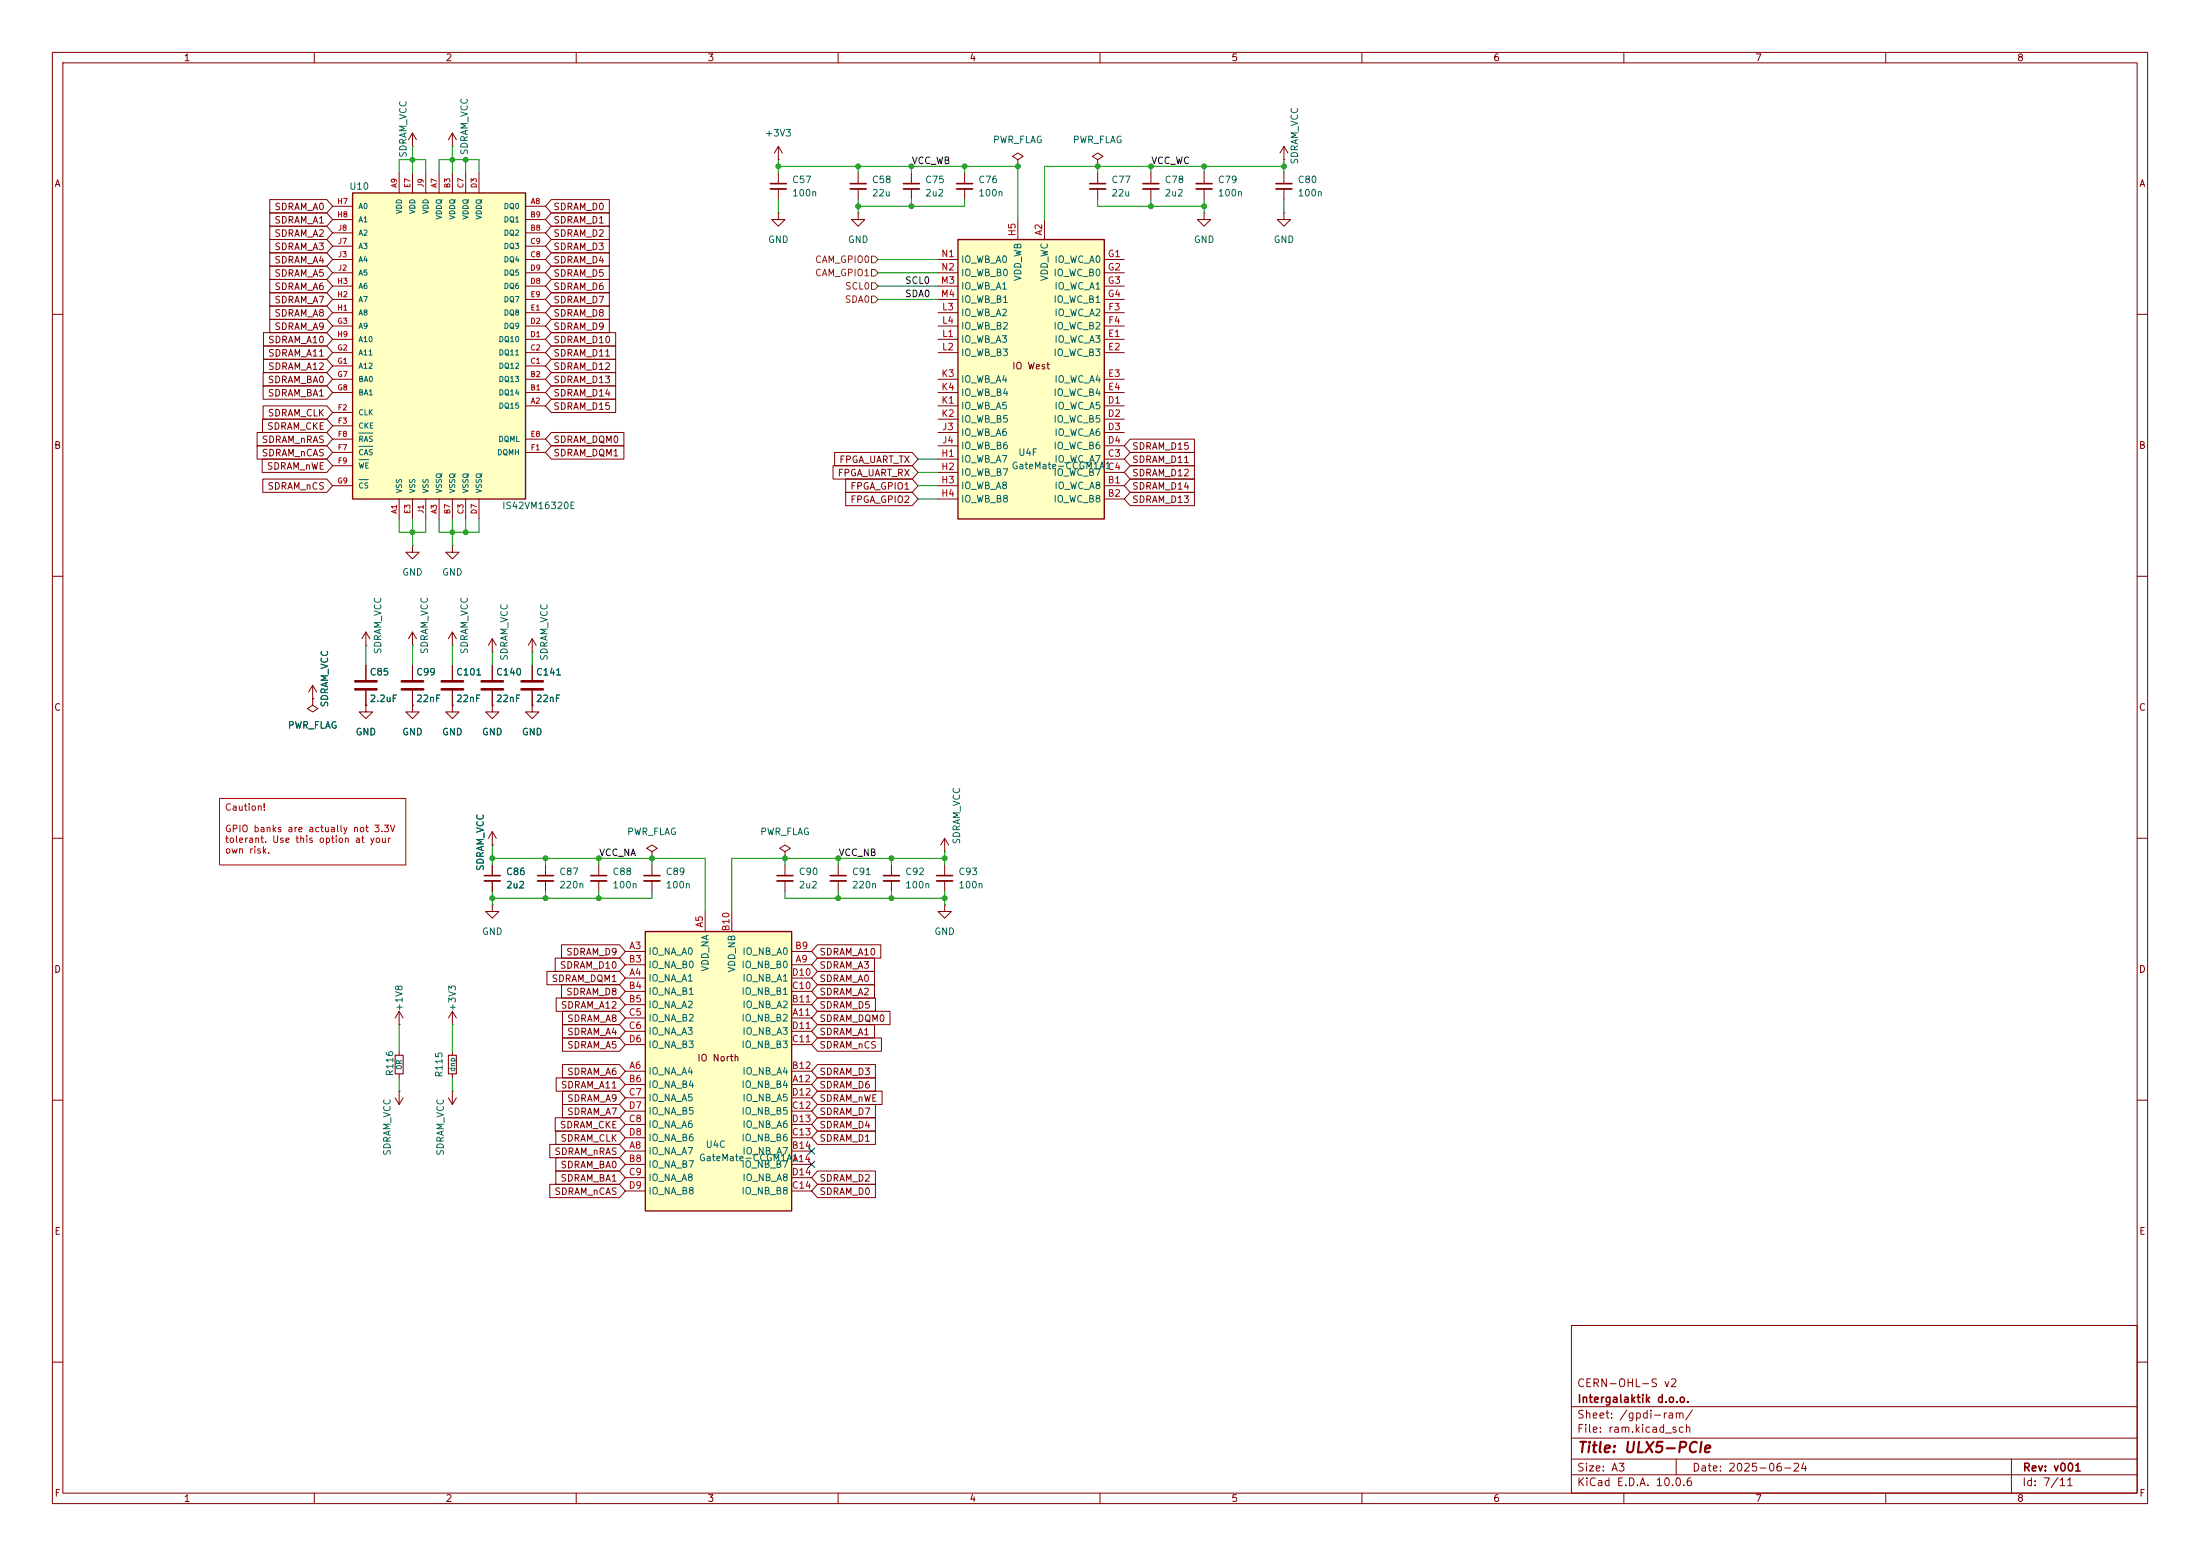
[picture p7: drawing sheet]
<svg xmlns="http://www.w3.org/2000/svg" width="420mm" height="297mm" viewBox="0 0 420 297" stroke-linecap="round" stroke-linejoin="round" font-family="sans-serif">
<g fill="none" stroke="#840000" stroke-width=".19">
<path d="M10 10h400v277h-400zM12 12h396v273h-396zM60 10v2M110 10v2M160 10v2M210 10v2M260 10v2M310 10v2M360 10v2M174 33v2.1M174 36.1v2M184.1 33v2.1"/>
<path d="M184.1 36.1v2M194.3 30.5l1-.7-1-.6-1 .6 1 .7v1.3M194.3 31.8h.1M10 60h2M408 60h2M10 110h2M408 110h2M59.7 133.4v1.2l1 .7-1 .6-1-.6 1-.7M59.7 133.4h.1M59.7 130.8l-.8 1.3M59.7 130.8l.8 1.3M59.7 130.8v2.6"/>
<path d="M69.8 134.6v1.3h1.3l-1.3 1.3-1.2-1.3h1.2M69.8 134.6h.1M69.8 127v2.8M69.8 131.8v2.8M78.7 134.6v1.3h1.3l-1.3 1.3-1.2-1.3h1.2M78.7 134.6h.1M78.7 123.2h.1M78.7 120.7v2.5M78.7 127v2.8M78.7 131.8v2.8M78.7 120.7l-.7 1.2M78.7 120.7l.8 1.2"/>
<path d="M86.4 123.2h.1M86.4 120.7l-.8 1.2M86.4 120.7l.7 1.2M86.4 120.7v2.5M94 124.5h.1M94 121.9l-.8 1.3M94 121.9l.7 1.3M94 121.9v2.6M101.6 124.5h.1M101.6 121.9l-.8 1.3M101.6 121.9l.8 1.3M101.6 121.9v2.6"/>
<path d="M10 160h2M408 160h2M10 210h2M408 210h2M300 253h108v32h-108zM10 260h2M300 278.5h108M300 274.5h108M300 268.5h108M320 278.5v3M384 278.5v6.5M408 260h2"/>
<path d="M60 285v2M110 285v2M160 285v2M210 285v2M260 285v2M300 281.5h108M310 285v2M360 285v2"/>
</g>
<path d="M172.5 35.1h3M182.6 35.1h3.1" fill="none" stroke="#840000" stroke-width=".3"/>
<path d="M172.5 36.1h3M182.6 36.1h3.1" fill="none" stroke="#840000" stroke-width=".33"/>
<path d="M67.8 130h4.1M67.8 131.6h4.1M76.7 130h4.1M76.7 131.6h4.1" fill="none" stroke="#840000" stroke-width=".51"/>
<path d="M182.9 45.7h27.9v53.4h-27.9z" fill="#ffffc2"/>
<path d="M182.9 45.7h27.9v53.4h-27.9z" fill="none" stroke="#840000" stroke-width=".25"/>
<g fill="none" stroke="#840000" stroke-width=".19">
<path d="M78.7 27.9h.1M78.7 25.4l-.7 1.3M78.7 25.4l.8 1.3M78.7 25.4v2.5M148.6 30.5h.1M148.6 27.9l-.8 1.3M148.6 27.9l.8 1.3M148.6 27.9v2.6M163.8 33v2.1M163.8 36.1v2M163.8 40.6v1.3h1.3l-1.3 1.3-1.2-1.3h1.2M163.8 40.6h.1"/>
<path d="M179.1 59.7h3.8M179.1 49.5h3.8M179.1 52.1h3.8M179.1 54.6h3.8M179.1 57.2h3.8M194.3 41.9v3.8M199.4 41.9v3.8M210.8 59.7h3.8M210.8 49.5h3.8M210.8 52.1h3.8M210.8 54.6h3.8M210.8 57.2h3.8"/>
<path d="M179.1 77.5h3.8M179.1 64.8h3.8M179.1 67.3h3.8M179.1 72.4h3.8M179.1 74.9h3.8M179.1 62.2h3.8M210.8 77.5h3.8M210.8 64.8h3.8M210.8 67.3h3.8M210.8 72.4h3.8M210.8 74.9h3.8M210.8 62.2h3.8"/>
<path d="M179.1 92.7h3.8M179.1 95.3h3.8M179.1 87.6h3.8M179.1 90.2h3.8M179.1 80h3.8M179.1 82.6h3.8M179.1 85.1h3.8M210.8 92.7h3.8M210.8 95.3h3.8M210.8 87.6h3.8M210.8 90.2h3.8M210.8 80h3.8"/>
<path d="M210.8 82.6h3.8M210.8 85.1h3.8M114.3 165.1v2M114.3 168.1v2.1M124.5 162.6l1-.7-1-.6-1.1 .6 1.1 .7v1.2M124.5 163.8h.1M124.5 165.1v2M124.5 168.1v2.1"/>
</g>
<path d="M162.3 35.1h3.1M112.8 167.1h3M122.9 167.1h3.1" fill="none" stroke="#840000" stroke-width=".3"/>
<path d="M162.3 36.1h3.1M112.8 168.1h3M122.9 168.1h3.1" fill="none" stroke="#840000" stroke-width=".33"/>
<path d="M123.2 177.8h27.9v53.3h-27.9z" fill="#ffffc2"/>
<path d="M123.2 177.8h27.9v53.3h-27.9z" fill="none" stroke="#840000" stroke-width=".25"/>
<g fill="none" stroke="#840000" stroke-width=".19">
<path d="M209.5 30.5l1.1-.7-1.1-.6-1 .6 1 .7v1.3M209.5 31.8h.1M209.5 33v2.1M209.5 36.1v2M219.7 33v2.1M219.7 36.1v2M229.9 33v2.1M229.9 36.1v2M245.1 30.5h.1M245.1 27.9v2.6M245.1 33v2.1M245.1 36.1v2"/>
<path d="M245.1 27.9l-.8 1.3M245.1 27.9l.8 1.3M229.9 40.6v1.3h1.2l-1.2 1.3-1.3-1.3h1.3M229.9 40.6h.1M245.1 40.6v1.3h1.3l-1.3 1.3-1.3-1.3h1.3M245.1 40.6h.1M78.7 104.1v1.3h1.3l-1.3 1.3-1.2-1.3h1.2M78.7 104.1h.1M86.4 104.1v1.3h1.2l-1.2 1.3-1.3-1.3h1.3M86.4 104.1h.1M69.8 123.2h.1M69.8 120.7l-.7 1.2"/>
<path d="M69.8 120.7l.8 1.2M69.8 120.7v2.5M86.4 134.6v1.3h1.2l-1.2 1.3-1.3-1.3h1.3M86.4 134.6h.1M86.4 127v2.8M86.4 131.8v2.8M94 134.6v1.3h1.2l-1.2 1.3-1.3-1.3h1.3M94 134.6h.1M94 127v2.8M94 131.8v2.8M101.6 134.6v1.3h1.3l-1.3 1.3-1.3-1.3h1.3M101.6 134.6h.1"/>
<path d="M101.6 127v2.8M101.6 131.8v2.8M104.1 165.1v2M104.1 168.1v2.1M134.6 174v3.8M139.7 174v3.8M160 165.1v2M160 168.1v2.1M170.2 165.1v2M170.2 168.1v2.1M180.3 162.6h.1M180.3 172.7v1.3h1.3l-1.3 1.3-1.2-1.3h1.2"/>
<path d="M180.3 172.7h.1M180.3 160l-.7 1.3M180.3 160l.8 1.3M180.3 160v2.6M180.3 165.1v2M180.3 168.1v2.1M119.4 181.6h3.8M119.4 186.7h3.8M119.4 184.2h3.8M119.4 194.3h3.8M119.4 189.2h3.8M119.4 191.8h3.8"/>
<path d="M119.4 196.9h3.8M119.4 199.4h3.8M151.1 181.6h3.8M151.1 186.7h3.8M151.1 184.2h3.8M151.1 194.3h3.8M151.1 189.2h3.8M151.1 191.8h3.8M151.1 196.9h3.8M151.1 199.4h3.8M119.4 204.5h3.8M119.4 219.7h3.8"/>
<path d="M119.4 207h3.8M119.4 209.6h3.8M119.4 214.6h3.8M119.4 212.1h3.8M119.4 217.2h3.8M151.1 204.5h3.8M151.1 219.7h3.8M151.1 207h3.8M151.1 209.6h3.8M151.1 214.6h3.8M151.1 212.1h3.8M151.1 217.2h3.8"/>
<path d="M119.4 222.2h3.8M119.4 224.8h3.8M119.4 227.3h3.8M151.1 222.2h3.8M151.1 224.8h3.8M151.1 227.3h3.8"/>
</g>
<path d="M84.3 130h4.1M84.3 131.6h4.1M91.9 130h4.1M91.9 131.6h4.1M99.6 130h4M99.6 131.6h4" fill="none" stroke="#840000" stroke-width=".51"/>
<path d="M208 35.1h3.1M218.2 35.1h3M228.3 35.1h3.1M243.6 35.1h3M102.6 167.1h3.1M158.5 167.1h3M168.7 167.1h3M178.8 167.1h3.1" fill="none" stroke="#840000" stroke-width=".3"/>
<path d="M208 36.1h3.1M218.2 36.1h3M228.3 36.1h3.1M243.6 36.1h3M102.6 168.1h3.1M158.5 168.1h3M168.7 168.1h3M178.8 168.1h3.1" fill="none" stroke="#840000" stroke-width=".33"/>
<path d="M67.3 36.8h33v58.5h-33z" fill="#ffffc2"/>
<path d="M67.3 36.8h33v58.5h-33z" fill="none" stroke="#840000" stroke-width=".25"/>
<g fill="none" stroke="#840000" stroke-width=".19">
<path d="M51.5 38.1h10.9l1.1 1.3-1.1 1.2h-10.9zM63.5 39.4h3.8M76.2 33v3.8M78.7 33v3.8M81.3 33v3.8M83.8 33v3.8M86.4 27.9h.1M86.4 25.4v2.5M86.4 33v3.8M86.4 25.4l-.8 1.3M86.4 25.4l.7 1.3M88.9 33v3.8"/>
<path d="M91.4 33v3.8M100.3 39.4h3.8M105.3 38.1h11v2.5h-11l-1.2-1.2zM148.6 33v2.1M148.6 36.1v2M51.5 48.3h10.9l1.1 1.2-1.1 1.3h-10.9zM51.5 43.2h10.9l1.1 1.3-1.1 1.2h-10.9zM51.5 45.7h10.9l1.1 1.3-1.1 1.3h-10.9zM51.5 40.6h10.9l1.1 1.3-1.1 1.3h-10.9zM51.5 55.9h10.9l1.1 1.3-1.1 1.2h-10.9zM51.5 50.8h10.9l1.1 1.3-1.1 1.2h-10.9zM51.5 53.3h10.9l1.1 1.3-1.1 1.3h-10.9z"/>
<path d="M51.5 58.4h10.9l1.1 1.3-1.1 1.3h-10.9zM63.5 44.5h3.8M63.5 41.9h3.8M63.5 49.5h3.8M63.5 47h3.8M63.5 54.6h3.8M63.5 52.1h3.8M63.5 59.7h3.8M63.5 57.2h3.8M100.3 44.5h3.8M100.3 41.9h3.8M100.3 49.5h3.8"/>
<path d="M100.3 47h3.8M100.3 54.6h3.8M100.3 52.1h3.8M100.3 59.7h3.8M100.3 57.2h3.8M105.3 48.3h11v2.5h-11l-1.2-1.3zM105.3 58.4h11v2.6h-11l-1.2-1.3zM105.3 40.6h11v2.6h-11l-1.2-1.3zM105.3 55.9h11v2.5h-11l-1.2-1.2zM105.3 45.7h11v2.6h-11l-1.2-1.3zM105.3 43.2h11v2.5h-11l-1.2-1.2zM105.3 50.8h11v2.5h-11l-1.2-1.2z"/>
<path d="M105.3 53.3h11v2.6h-11l-1.2-1.3zM148.6 40.6v1.3h1.3l-1.3 1.3-1.3-1.3h1.3M148.6 40.6h.1M50.2 73.7h12.2l1.1 1.2-1.1 1.3h-12.2zM50.2 77.5h12.2l1.1 1.2-1.1 1.3h-12.2zM50.2 71.1h12.2l1.1 1.3-1.1 1.3h-12.2zM50.3 66h12.1l1.1 1.3-1.1 1.3h-12.1zM50.3 63.5h12.1l1.1 1.3-1.1 1.2h-12.1zM50.3 68.6h12.1l1.1 1.3-1.1 1.2h-12.1zM51.5 61h10.9l1.1 1.2-1.1 1.3h-10.9zM63.5 74.9h3.8M63.5 72.4h3.8"/>
<path d="M63.5 69.9h3.8M63.5 67.3h3.8M63.5 64.8h3.8M63.5 62.2h3.8M63.5 78.7h3.8M100.3 77.5h3.8M100.3 74.9h3.8M100.3 72.4h3.8M100.3 69.9h3.8M100.3 67.3h3.8M100.3 64.8h3.8M100.3 62.2h3.8"/>
<path d="M105.3 73.7h12.2v2.5h-12.2l-1.2-1.3zM105.3 68.6h12.2v2.5h-12.2l-1.2-1.2zM105.3 66h12.2v2.6h-12.2l-1.2-1.3zM105.3 61h11v2.5h-11l-1.2-1.3zM105.3 63.5h12.2v2.5h-12.2l-1.2-1.2zM105.3 71.1h12.2v2.6h-12.2l-1.2-1.3zM105.3 76.2h12.2v2.5h-12.2l-1.2-1.2zM49.1 85.1h13.3l1.1 1.3-1.1 1.2h-13.3zM49.1 82.5h13.3l1.1 1.3-1.1 1.3h-13.3zM50 87.6h12.4l1.1 1.3-1.1 1.3h-12.4zM50.1 80h12.3l1.1 1.3-1.1 1.3h-12.3zM50.2 91.4h12.2l1.1 1.3-1.1 1.3h-12.2z"/>
<path d="M63.5 83.8h3.8M63.5 86.4h3.8M63.5 81.3h3.8M63.5 88.9h3.8M63.5 92.7h3.8M76.2 95.3v3.8M78.7 95.3v3.8M81.3 95.3v3.8M83.8 95.3v3.8M86.4 95.3v3.8M88.9 95.3v3.8M91.4 95.3v3.8"/>
<path d="M100.3 83.8h3.8M100.3 86.4h3.8M105.3 82.5h13.8v2.6h-13.8l-1.2-1.3zM105.3 85.1h13.8v2.5h-13.8l-1.2-1.2zM159 88.9h15.1l1.2 1.3-1.2 1.2h-15.1zM159.3 86.4h14.8l1.2 1.2-1.2 1.3h-14.8zM161.4 91.4h12.7l1.2 1.3-1.2 1.3h-12.7zM161.4 94h12.7l1.2 1.3-1.2 1.2h-12.7zM215.7 83.8h12.3v2.6h-12.3l-1.1-1.3zM215.7 91.4h12.3v2.6h-12.3l-1.1-1.3zM215.7 88.9h12.3v2.5h-12.3l-1.1-1.2zM215.7 86.4h12.3v2.5h-12.3l-1.1-1.3z"/>
<path d="M215.7 94h12.3v2.5h-12.3l-1.1-1.2zM59.7 133.4h.1M69.8 134.6h.1M69.8 127v2.8M69.8 131.8v2.8M78.7 134.6h.1M78.7 127v2.8M78.7 131.8v2.8M86.4 134.6h.1M86.4 127v2.8M86.4 131.8v2.8M94 134.6h.1"/>
<path d="M94 127v2.8M94 131.8v2.8M101.6 134.6h.1M101.6 127v2.8M101.6 131.8v2.8M94 158.8v2.5M94 158.8l-.8 1.2M94 158.8l.7 1.2M94 172.7v1.3h1.2l-1.2 1.3-1.3-1.3h1.3M94 172.7h.1M94 161.3h.1M94 165.1v2"/>
<path d="M94 168.1v2.1M149.9 162.6l1-.7-1-.6-1.1 .6 1.1 .7v1.2M149.9 163.8h.1M149.9 165.1v2M149.9 168.1v2.1M76.2 195.6h.1M76.2 193v2.6M76.2 193l-.8 1.3M76.2 193l.8 1.3M86.4 195.6h.1M86.4 193v2.6M86.4 193l-.8 1.3"/>
<path d="M86.4 193l.7 1.3M104.4 185.4h13.9l1.1 1.3-1.1 1.3h-13.9zM106 182.9h12.3l1.1 1.3-1.1 1.2h-12.3zM106.2 190.5h12.1l1.1 1.3-1.1 1.2h-12.1zM107.2 180.3h11.1l1.1 1.3-1.1 1.3h-11.1zM107.2 188h11.1l1.1 1.2-1.1 1.3h-11.1zM107.4 193h10.9l1.1 1.3-1.1 1.3h-10.9zM107.4 198.1h10.9l1.1 1.3-1.1 1.3h-10.9zM107.4 195.6h10.9l1.1 1.3-1.1 1.2h-10.9zM156.1 188h10.8v2.5h-10.8l-1.2-1.3zM156.1 193h13.8v2.6h-13.8l-1.2-1.3zM156.1 198.1h12.2v2.6h-12.2l-1.2-1.3z"/>
<path d="M156.1 195.6h10.8v2.5h-10.8l-1.2-1.2zM156.1 185.4h10.8v2.6h-10.8l-1.2-1.3zM156.1 190.5h11v2.5h-11l-1.2-1.2zM156.1 180.3h12.1v2.6h-12.1l-1.2-1.3zM156.1 182.9h10.8v2.5h-10.8l-1.2-1.2zM75.4 209.6l.8 1.2M76.2 208.3h.1M76.2 200.7v.7M76.2 205v.7M76.2 208.3v2.5M77 209.6l-.8 1.2M85.6 209.6l.8 1.2"/>
<path d="M86.4 208.3h.1M86.4 200.7v.7M86.4 205v.7M86.4 208.3v2.5M87.1 209.6l-.7 1.2M105 218.4h13.3l1.1 1.3-1.1 1.3h-13.3zM106 213.4h12.3l1.1 1.2-1.1 1.3h-12.3zM106.1 215.9h12.2l1.1 1.3-1.1 1.2h-12.2zM106.2 205.7h12.1l1.1 1.3-1.1 1.3h-12.1zM107.4 210.8h10.9l1.1 1.3-1.1 1.3h-10.9zM107.4 208.3h10.9l1.1 1.3-1.1 1.2h-10.9zM107.4 203.2h10.9l1.1 1.3-1.1 1.2h-10.9z"/>
<path d="M156.1 203.2h11v2.5h-11l-1.2-1.2zM156.1 208.3h12.3v2.5h-12.3l-1.2-1.2zM156.1 213.4h11v2.5h-11l-1.2-1.3zM156.1 210.8h11v2.6h-11l-1.2-1.3zM156.1 215.9h11v2.5h-11l-1.2-1.2zM156.1 205.7h11v2.6h-11l-1.2-1.3zM105 226.1h13.3l1.1 1.2-1.1 1.3h-13.3zM106.1 223.5h12.2l1.1 1.3-1.1 1.3h-12.2zM106.1 221h12.2l1.1 1.2-1.1 1.3h-12.2zM156.1 226.1h11v2.5h-11l-1.2-1.3zM156.1 223.5h11v2.6h-11l-1.2-1.3z"/>
</g>
<path d="M68.5 85.2h2.7M68.5 82.7h2.7M68.5 87.7h1.9M68.5 91.5h1.8" fill="none" stroke="#006464" stroke-width=".19"/>
<path d="M75.4 201.4h1.6v3.6h-1.6zM85.6 201.4h1.5v3.6h-1.5z" fill="none" stroke="#840000" stroke-width=".2"/>
<path d="M147.1 35.1h3M92.5 167.1h3M148.3 167.1h3.1" fill="none" stroke="#840000" stroke-width=".3"/>
<path d="M147.1 36.1h3M92.5 168.1h3M148.3 168.1h3.1" fill="none" stroke="#840000" stroke-width=".33"/>
<path d="M166.4 56.5h.6l.6 .7-.6 .6h-.6zM166.4 54h.6l.6 .6-.6 .6h-.6zM166.4 51.4h.6l.6 .7-.6 .6h-.6zM166.4 48.9h.6l.6 .6-.6 .7h-.6z" fill="none" stroke="#725600" stroke-width=".19"/>
<g fill="none" stroke="#009600" stroke-width=".19">
<path d="M76.2 33v-2.5h5.1v2.5M78.7 27.9v5.1M83.8 33v-2.5h7.6v2.5M86.4 27.9v5.1M88.9 30.5v2.5M148.6 31.8h45.7v10.1M148.6 30.5v2.5M148.6 38.1v2.5M163.8 31.8v1.2M163.8 38.1v2.5M174 31.8v1.2M174 38.1v1.3"/>
<path d="M184.1 38.1v1.3h-20.3M184.1 31.8v1.2M209.5 38.1v1.3h20.4M209.5 31.8v1.2M219.7 31.8v1.2M219.7 38.1v1.3M229.9 31.8v1.2M229.9 38.1v2.5M245.1 31.8h-45.7v10.1M245.1 30.5v2.5M245.1 38.1v2.5M167.6 49.5h11.5"/>
<path d="M167.6 52.1h11.5M167.6 54.6h11.5M167.6 57.2h11.5M76.2 99.1v2.5h5.1v-2.5M78.7 99.1v5M83.8 99.1v2.5h7.6v-2.5M86.4 99.1v5M88.9 99.1v2.5M175.3 95.3h3.8M175.3 92.7h3.8M175.3 90.2h3.8M175.3 87.6h3.8"/>
<path d="M69.8 123.2v3.8M78.7 123.2v3.8M86.4 123.2v3.8M94 124.5v2.5M101.6 124.5v2.5M94 163.8h40.6v10.2M94 161.3v3.8M94 170.2v2.5M104.1 163.8v1.3M104.1 170.2v1.3M114.3 163.8v1.3M114.3 170.2v1.3"/>
<path d="M124.5 163.8v1.3M124.5 170.2v1.3h-30.5M149.9 170.2v1.3h30.4M149.9 163.8v1.3M160 163.8v1.3M160 170.2v1.3M170.2 163.8v1.3M170.2 170.2v1.3M180.3 163.8h-40.6v10.2M180.3 162.6v2.5M180.3 170.2v2.5M76.2 195.6v5.1"/>
<path d="M86.4 195.6v5.1M76.2 205.7v2.6M86.4 205.7v2.6"/>
</g>
<path d="M154.3 219.1l1.2 1.2M155.5 219.1l-1.2 1.2M154.3 221.6l1.2 1.3M155.5 221.6l-1.2 1.3" fill="none" stroke="#000084" stroke-width=".19"/>
<path d="M41.9 152.4h35.6v12.7h-35.6z" fill="none" stroke="#c20000" stroke-width=".19"/>
<g fill="#009600" stroke="#009600" stroke-width=".19">
<circle cx="94" cy="163.8" r=".46"/>
<circle cx="94" cy="171.5" r=".46"/>
<circle cx="104.1" cy="163.8" r=".46"/>
<circle cx="104.1" cy="171.5" r=".46"/>
<circle cx="114.3" cy="171.5" r=".46"/>
<circle cx="88.9" cy="30.5" r=".46"/>
<circle cx="163.8" cy="31.8" r=".46"/>
<circle cx="163.8" cy="39.4" r=".46"/>
<circle cx="148.6" cy="31.8" r=".46"/>
<circle cx="78.7" cy="30.5" r=".46"/>
<circle cx="86.4" cy="30.5" r=".46"/>
<circle cx="209.5" cy="31.8" r=".46"/>
<circle cx="245.1" cy="31.8" r=".46"/>
<circle cx="219.7" cy="31.8" r=".46"/>
<circle cx="219.7" cy="39.4" r=".46"/>
<circle cx="229.9" cy="31.8" r=".46"/>
<circle cx="229.9" cy="39.4" r=".46"/>
<circle cx="180.3" cy="171.5" r=".46"/>
<circle cx="170.2" cy="171.5" r=".46"/>
<circle cx="160" cy="171.5" r=".46"/>
<circle cx="170.2" cy="163.8" r=".46"/>
<circle cx="180.3" cy="163.8" r=".46"/>
<circle cx="160" cy="163.8" r=".46"/>
<circle cx="78.7" cy="101.6" r=".46"/>
<circle cx="86.4" cy="101.6" r=".46"/>
<circle cx="88.9" cy="101.6" r=".46"/>
<circle cx="184.1" cy="31.8" r=".46"/>
<circle cx="174" cy="31.8" r=".46"/>
<circle cx="174" cy="39.4" r=".46"/>
<circle cx="194.3" cy="31.8" r=".46"/>
<circle cx="114.3" cy="163.8" r=".46"/>
<circle cx="124.5" cy="163.8" r=".46"/>
<circle cx="149.9" cy="163.8" r=".46"/>
</g>
<text font-size="2" fill="#840000" x="301" y="277.8">Title: ULX5-PCIe</text>
<g font-size="1.5" fill="#840000">
<text x="300.9" y="265.1">CERN-OHL-S v2</text>
<text x="301" y="268.1">Intergalaktik d.o.o.</text>
<text x="300.9" y="273.8">File: ram.kicad_sch</text>
<text x="300.9" y="271.1">Sheet: /gpdi-ram/</text>
<text x="300.9" y="281.2">Size: A3</text>
<text x="322.9" y="281.2">Date: 2025-06-24</text>
<text x="386" y="281.2">Rev: v001</text>
<text x="300.9" y="284">KiCad E.D.A. 10.0.6</text>
<text x="385.9" y="284">Id: 7/11</text>
</g>
<g font-size="1.3" fill="#840000">
<text x="35" y="12">1</text>
<text x="85" y="12">2</text>
<text x="135" y="12">3</text>
<text x="185" y="12">4</text>
<text x="235" y="12">5</text>
<text x="285" y="12">6</text>
<text x="335" y="12">7</text>
<text x="385" y="12">8</text>
<text x="10.3" y="36">A</text>
<text x="408.3" y="36">A</text>
<text x="52.3" y="40.4">SDRAM_A0</text>
<text x="105.5" y="40.4">SDRAM_D0</text>
<text x="52.3" y="45.5">SDRAM_A2</text>
<text x="52.3" y="43">SDRAM_A1</text>
<text x="105.5" y="43">SDRAM_D1</text>
<text x="105.5" y="45.5">SDRAM_D2</text>
<text x="52.3" y="50.6">SDRAM_A4</text>
<text x="52.3" y="48">SDRAM_A3</text>
<text x="52.3" y="53.1">SDRAM_A5</text>
<text x="105.5" y="50.6">SDRAM_D4</text>
<text x="105.5" y="48">SDRAM_D3</text>
<text x="105.5" y="53.1">SDRAM_D5</text>
<text x="52.3" y="58.2">SDRAM_A7</text>
<text x="52.3" y="55.7">SDRAM_A6</text>
<text x="105.5" y="58.2">SDRAM_D7</text>
<text x="105.5" y="55.7">SDRAM_D6</text>
<text x="51.1" y="65.8">SDRAM_A10</text>
<text x="52.3" y="63.3">SDRAM_A9</text>
<text x="52.3" y="60.7">SDRAM_A8</text>
<text x="105.5" y="63.3">SDRAM_D9</text>
<text x="105.5" y="60.7">SDRAM_D8</text>
<text x="105.5" y="65.8">SDRAM_D10</text>
<text x="51.1" y="68.4">SDRAM_A11</text>
<text x="51.1" y="70.9">SDRAM_A12</text>
<text x="105.5" y="70.9">SDRAM_D12</text>
<text x="105.5" y="68.4">SDRAM_D11</text>
<text x="193.1" y="70.8">IO West</text>
<text x="51" y="76">SDRAM_BA1</text>
<text x="51" y="73.4">SDRAM_BA0</text>
<text x="105.5" y="76">SDRAM_D14</text>
<text x="105.5" y="73.4">SDRAM_D13</text>
<text x="50.9" y="82.3">SDRAM_CKE</text>
<text x="51" y="79.8">SDRAM_CLK</text>
<text x="105.5" y="78.5">SDRAM_D15</text>
<text x="10.2" y="86">B</text>
<text x="49.9" y="87.4">SDRAM_nCAS</text>
<text x="49.9" y="84.9">SDRAM_nRAS</text>
<text x="50.8" y="90">SDRAM_nWE</text>
<text x="105.5" y="84.9">SDRAM_DQM0</text>
<text x="105.5" y="87.4">SDRAM_DQM1</text>
<text x="160.1" y="88.7">FPGA_UART_TX</text>
<text x="216" y="86.1">SDRAM_D15</text>
<text x="216" y="88.7">SDRAM_D11</text>
<text x="408.2" y="86">B</text>
<text x="51" y="93.8">SDRAM_nCS</text>
<text x="159.8" y="91.2">FPGA_UART_RX</text>
<text x="162.2" y="93.8">FPGA_GPIO1</text>
<text x="216" y="93.8">SDRAM_D14</text>
<text x="216" y="91.2">SDRAM_D12</text>
<text x="162.2" y="96.3">FPGA_GPIO2</text>
<text x="216" y="96.3">SDRAM_D13</text>
<text x="10.2" y="136">C</text>
<text x="408.2" y="136">C</text>
<text x="10.2" y="186">D</text>
<text x="106.8" y="185.2">SDRAM_D10</text>
<text x="108" y="182.7">SDRAM_D9</text>
<text x="156.3" y="182.7">SDRAM_A10</text>
<text x="156.3" y="185.2">SDRAM_A3</text>
<text x="408.2" y="186">D</text>
<text x="105.2" y="187.7">SDRAM_DQM1</text>
<text x="108" y="190.3">SDRAM_D8</text>
<text x="156.3" y="190.3">SDRAM_A2</text>
<text x="156.3" y="187.7">SDRAM_A0</text>
<text x="107" y="192.8">SDRAM_A12</text>
<text x="108.2" y="195.4">SDRAM_A8</text>
<text x="108.2" y="197.9">SDRAM_A4</text>
<text x="156.3" y="195.4">SDRAM_DQM0</text>
<text x="156.3" y="197.9">SDRAM_A1</text>
<text x="156.3" y="192.8">SDRAM_D5</text>
<text x="108.2" y="200.4">SDRAM_A5</text>
<text x="133" y="202.9">IO North</text>
<text x="156.3" y="200.4">SDRAM_nCS</text>
<text x="107" y="208.1">SDRAM_A11</text>
<text x="108.2" y="205.5">SDRAM_A6</text>
<text x="156.3" y="205.5">SDRAM_D3</text>
<text x="156.3" y="208.1">SDRAM_D6</text>
<text x="106.8" y="215.7">SDRAM_CKE</text>
<text x="108.2" y="213.1">SDRAM_A7</text>
<text x="108.2" y="210.6">SDRAM_A9</text>
<text x="156.3" y="210.6">SDRAM_nWE</text>
<text x="156.3" y="215.7">SDRAM_D4</text>
<text x="156.3" y="213.1">SDRAM_D7</text>
<text x="105.7" y="220.8">SDRAM_nRAS</text>
<text x="106.9" y="218.2">SDRAM_CLK</text>
<text x="156.3" y="218.2">SDRAM_D1</text>
<text x="106.9" y="225.8">SDRAM_BA1</text>
<text x="106.9" y="223.3">SDRAM_BA0</text>
<text x="156.3" y="225.8">SDRAM_D2</text>
<text x="105.7" y="228.4">SDRAM_nCAS</text>
<text x="156.3" y="228.4">SDRAM_D0</text>
<text x="10.3" y="236">E</text>
<text x="408.3" y="236">E</text>
<text x="10.3" y="286">F</text>
<text x="35" y="287">1</text>
<text x="85" y="287">2</text>
<text x="135" y="287">3</text>
<text x="185" y="287">4</text>
<text x="235" y="287">5</text>
<text x="285" y="287">6</text>
<text x="335" y="287">7</text>
<text x="385" y="287">8</text>
<text x="408.3" y="286">F</text>
</g>
<g font-size="1.3" fill="#006464">
<text x="89.6" y="29.7" transform="rotate(-90 89.6 29.7)">SDRAM_VCC</text>
<text x="145.9" y="26.4">+3V3</text>
<text x="189.5" y="27.6">PWR_FLAG</text>
<text x="204.7" y="27.6">PWR_FLAG</text>
<text x="77.9" y="30.2" transform="rotate(-90 77.9 30.2)">SDRAM_VCC</text>
<text x="151.1" y="35.3">C57</text>
<text x="166.4" y="35.3">C58</text>
<text x="176.5" y="35.3">C75</text>
<text x="186.7" y="35.3">C76</text>
<text x="212.1" y="35.3">C77</text>
<text x="222.2" y="35.3">C78</text>
<text x="232.4" y="35.3">C79</text>
<text x="247.6" y="35.3">C80</text>
<text x="248.1" y="31.5" transform="rotate(-90 248.1 31.5)">SDRAM_VCC</text>
<text x="66.6" y="36.5">U10</text>
<text x="151.1" y="37.8">100n</text>
<text x="166.4" y="37.8">22u</text>
<text x="176.5" y="37.8">2u2</text>
<text x="186.7" y="37.8">100n</text>
<text x="212.1" y="37.8">22u</text>
<text x="222.2" y="37.8">2u2</text>
<text x="232.4" y="37.8">100n</text>
<text x="247.6" y="37.8">100n</text>
<text x="146.5" y="46.7">GND</text>
<text x="161.8" y="46.7">GND</text>
<text x="227.8" y="46.7">GND</text>
<text x="243" y="46.7">GND</text>
<text x="183.4" y="50.5">IO_WB_A0</text>
<text x="183.4" y="53">IO_WB_B0</text>
<text x="195.3" y="53.8" transform="rotate(-90 195.3 53.8)">VDD_WB</text>
<text x="200.4" y="53.8" transform="rotate(-90 200.4 53.8)">VDD_WC</text>
<text x="201" y="53">IO_WC_B0</text>
<text x="201.2" y="50.5">IO_WC_A0</text>
<text x="183.4" y="55.6">IO_WB_A1</text>
<text x="183.4" y="58.1">IO_WB_B1</text>
<text x="201" y="58.1">IO_WC_B1</text>
<text x="201.2" y="55.6">IO_WC_A1</text>
<text x="183.4" y="65.7">IO_WB_A3</text>
<text x="183.4" y="60.7">IO_WB_A2</text>
<text x="183.4" y="63.2">IO_WB_B2</text>
<text x="201" y="63.2">IO_WC_B2</text>
<text x="201.2" y="65.7">IO_WC_A3</text>
<text x="201.2" y="60.7">IO_WC_A2</text>
<text x="183.4" y="68.3">IO_WB_B3</text>
<text x="201" y="68.3">IO_WC_B3</text>
<text x="183.4" y="73.4">IO_WB_A4</text>
<text x="183.4" y="75.9">IO_WB_B4</text>
<text x="201" y="75.9">IO_WC_B4</text>
<text x="201.2" y="73.4">IO_WC_A4</text>
<text x="183.4" y="83.5">IO_WB_A6</text>
<text x="183.4" y="78.4">IO_WB_A5</text>
<text x="183.4" y="81">IO_WB_B5</text>
<text x="201" y="81">IO_WC_B5</text>
<text x="201.2" y="78.4">IO_WC_A5</text>
<text x="201.2" y="83.5">IO_WC_A6</text>
<text x="183.4" y="88.6">IO_WB_A7</text>
<text x="183.4" y="86.1">IO_WB_B6</text>
<text x="193" y="89.9">GateMate-CCGM1A1</text>
<text x="194.3" y="87.3">U4F</text>
<text x="201" y="86.1">IO_WC_B6</text>
<text x="201.2" y="88.6">IO_WC_A7</text>
<text x="183.4" y="91.1">IO_WB_B7</text>
<text x="183.4" y="93.7">IO_WB_A8</text>
<text x="201" y="91.1">IO_WC_B7</text>
<text x="201.2" y="93.7">IO_WC_A8</text>
<text x="95.8" y="97.5">IS42VM16320E</text>
<text x="183.4" y="96.2">IO_WB_B8</text>
<text x="201" y="96.2">IO_WC_B8</text>
<text x="76.7" y="110.2">GND</text>
<text x="84.3" y="110.2">GND</text>
<text x="73.1" y="124.9" transform="rotate(-90 73.1 124.9)">SDRAM_VCC</text>
<text x="82" y="124.9" transform="rotate(-90 82 124.9)">SDRAM_VCC</text>
<text x="89.6" y="124.9" transform="rotate(-90 89.6 124.9)">SDRAM_VCC</text>
<text x="70.5" y="129.2">C85</text>
<text x="79.4" y="129.2">C99</text>
<text x="87" y="129.2">C101</text>
<text x="94.6" y="129.2">C140</text>
<text x="97.2" y="126.2" transform="rotate(-90 97.2 126.2)">SDRAM_VCC</text>
<text x="102.2" y="129.2">C141</text>
<text x="104.8" y="126.2" transform="rotate(-90 104.8 126.2)">SDRAM_VCC</text>
<text x="62.9" y="135.1" transform="rotate(-90 62.9 135.1)">SDRAM_VCC</text>
<text x="70.5" y="134.3">2.2uF</text>
<text x="79.4" y="134.3">22nF</text>
<text x="87" y="134.3">22nF</text>
<text x="94.6" y="134.3">22nF</text>
<text x="102.2" y="134.3">22nF</text>
<text x="54.8" y="139.4">PWR_FLAG</text>
<text x="67.8" y="140.7">GND</text>
<text x="76.7" y="140.7">GND</text>
<text x="84.3" y="140.7">GND</text>
<text x="91.9" y="140.7">GND</text>
<text x="99.5" y="140.7">GND</text>
<text x="119.6" y="159.7">PWR_FLAG</text>
<text x="145" y="159.7">PWR_FLAG</text>
<text x="183.6" y="161.3" transform="rotate(-90 183.6 161.3)">SDRAM_VCC</text>
<text x="92.7" y="166.4" transform="rotate(-90 92.7 166.4)">SDRAM_VCC</text>
<text x="96.5" y="167.3">C86</text>
<text x="106.7" y="167.3">C87</text>
<text x="116.8" y="167.3">C88</text>
<text x="127" y="167.3">C89</text>
<text x="152.4" y="167.3">C90</text>
<text x="162.5" y="167.3">C91</text>
<text x="172.7" y="167.3">C92</text>
<text x="182.9" y="167.3">C93</text>
<text x="96.5" y="169.9">2u2</text>
<text x="106.7" y="169.9">220n</text>
<text x="116.8" y="169.9">100n</text>
<text x="127" y="169.9">100n</text>
<text x="152.4" y="169.9">2u2</text>
<text x="162.5" y="169.9">220n</text>
<text x="172.7" y="169.9">100n</text>
<text x="182.9" y="169.9">100n</text>
<text x="91.9" y="178.8">GND</text>
<text x="178.3" y="178.8">GND</text>
<text x="123.7" y="182.6">IO_NA_A0</text>
<text x="123.7" y="185.1">IO_NA_B0</text>
<text x="135.6" y="185.6" transform="rotate(-90 135.6 185.6)">VDD_NA</text>
<text x="140.7" y="185.7" transform="rotate(-90 140.7 185.7)">VDD_NB</text>
<text x="141.4" y="185.1">IO_NB_B0</text>
<text x="141.6" y="182.6">IO_NB_A0</text>
<text x="123.7" y="187.7">IO_NA_A1</text>
<text x="123.7" y="190.2">IO_NA_B1</text>
<text x="141.4" y="190.2">IO_NB_B1</text>
<text x="141.6" y="187.7">IO_NB_A1</text>
<text x="77.2" y="193.2" transform="rotate(-90 77.2 193.2)">+1V8</text>
<text x="87.3" y="193.2" transform="rotate(-90 87.3 193.2)">+3V3</text>
<text x="123.7" y="192.7">IO_NA_A2</text>
<text x="123.7" y="195.3">IO_NA_B2</text>
<text x="123.7" y="197.8">IO_NA_A3</text>
<text x="141.4" y="195.3">IO_NB_B2</text>
<text x="141.6" y="192.7">IO_NB_A2</text>
<text x="141.6" y="197.8">IO_NB_A3</text>
<text x="123.7" y="200.4">IO_NA_B3</text>
<text x="141.4" y="200.4">IO_NB_B3</text>
<text x="75.4" y="205.5" transform="rotate(-90 75.4 205.5)">R116</text>
<text x="84.8" y="205.8" transform="rotate(-90 84.8 205.8)">R115</text>
<text x="123.7" y="205.4">IO_NA_A4</text>
<text x="123.7" y="208">IO_NA_B4</text>
<text x="141.4" y="208">IO_NB_B4</text>
<text x="141.6" y="205.4">IO_NB_A4</text>
<text x="123.7" y="210.5">IO_NA_A5</text>
<text x="123.7" y="215.6">IO_NA_A6</text>
<text x="123.7" y="213.1">IO_NA_B5</text>
<text x="141.4" y="213.1">IO_NB_B5</text>
<text x="141.6" y="210.5">IO_NB_A5</text>
<text x="141.6" y="215.6">IO_NB_A6</text>
<text x="74.9" y="220.7" transform="rotate(-90 74.9 220.7)">SDRAM_VCC</text>
<text x="85" y="220.7" transform="rotate(-90 85 220.7)">SDRAM_VCC</text>
<text x="123.7" y="220.7">IO_NA_A7</text>
<text x="123.7" y="218.1">IO_NA_B6</text>
<text x="133.3" y="221.9">GateMate-CCGM1A1</text>
<text x="134.6" y="219.4">U4C</text>
<text x="141.4" y="218.1">IO_NB_B6</text>
<text x="141.6" y="220.7">IO_NB_A7</text>
<text x="123.7" y="223.2">IO_NA_B7</text>
<text x="123.7" y="225.8">IO_NA_A8</text>
<text x="141.4" y="223.2">IO_NB_B7</text>
<text x="141.6" y="225.8">IO_NB_A8</text>
<text x="123.7" y="228.3">IO_NA_B8</text>
<text x="141.4" y="228.3">IO_NB_B8</text>
</g>
<g font-size="1.3" fill="#0f0f0f">
<text x="174" y="31.6">VCC_WB</text>
<text x="219.7" y="31.6">VCC_WC</text>
<text x="172.7" y="57">SDA0</text>
<text x="172.7" y="54.5">SCL0</text>
<text x="114.3" y="163.7">VCC_NA</text>
<text x="160" y="163.7">VCC_NB</text>
</g>
<g font-size="1.3" fill="#a90000">
<text x="194.2" y="45.2" transform="rotate(-90 194.2 45.2)">H5</text>
<text x="199.3" y="45.1" transform="rotate(-90 199.3 45.1)">A2</text>
<text x="179.6" y="49.4">N1</text>
<text x="179.6" y="51.9">N2</text>
<text x="211.4" y="49.4">G1</text>
<text x="211.4" y="51.9">G2</text>
<text x="179.5" y="54.5">M3</text>
<text x="179.5" y="57">M4</text>
<text x="179.7" y="59.6">L3</text>
<text x="211.4" y="54.5">G3</text>
<text x="211.4" y="57">G4</text>
<text x="211.4" y="59.6">F3</text>
<text x="179.7" y="64.6">L1</text>
<text x="179.7" y="62.1">L4</text>
<text x="211.4" y="64.6">E1</text>
<text x="211.4" y="62.1">F4</text>
<text x="179.7" y="67.2">L2</text>
<text x="211.4" y="67.2">E2</text>
<text x="179.6" y="77.3">K1</text>
<text x="179.6" y="72.3">K3</text>
<text x="179.6" y="74.8">K4</text>
<text x="211.4" y="77.3">D1</text>
<text x="211.4" y="72.3">E3</text>
<text x="211.4" y="74.8">E4</text>
<text x="179.6" y="79.9">K2</text>
<text x="179.8" y="82.4">J3</text>
<text x="211.4" y="79.9">D2</text>
<text x="211.4" y="82.4">D3</text>
<text x="179.6" y="87.5">H1</text>
<text x="179.8" y="85">J4</text>
<text x="211.4" y="87.5">C3</text>
<text x="211.4" y="85">D4</text>
<text x="179.6" y="90">H2</text>
<text x="179.6" y="92.6">H3</text>
<text x="179.6" y="95.1">H4</text>
<text x="211.4" y="92.6">B1</text>
<text x="211.4" y="95.1">B2</text>
<text x="211.4" y="90">C4</text>
<text x="134.5" y="177.2" transform="rotate(-90 134.5 177.2)">A5</text>
<text x="139.6" y="177.9" transform="rotate(-90 139.6 177.9)">B10</text>
<text x="119.9" y="184">B3</text>
<text x="120" y="181.5">A3</text>
<text x="151.7" y="181.5">B9</text>
<text x="151.8" y="184">A9</text>
<text x="119.9" y="189.1">B4</text>
<text x="119.9" y="191.6">B5</text>
<text x="120" y="186.6">A4</text>
<text x="151.1" y="191.6">B11</text>
<text x="151.1" y="189.1">C10</text>
<text x="151.1" y="186.6">D10</text>
<text x="119.9" y="194.2">C5</text>
<text x="119.9" y="196.7">C6</text>
<text x="151.1" y="196.7">D11</text>
<text x="151.2" y="194.2">A11</text>
<text x="119.9" y="199.3">D6</text>
<text x="151.1" y="199.3">C11</text>
<text x="119.9" y="206.9">B6</text>
<text x="119.9" y="209.4">C7</text>
<text x="120" y="204.3">A6</text>
<text x="151.1" y="204.3">B12</text>
<text x="151.1" y="209.4">D12</text>
<text x="151.2" y="206.9">A12</text>
<text x="119.9" y="214.5">C8</text>
<text x="119.9" y="212">D7</text>
<text x="151.1" y="212">C12</text>
<text x="151.1" y="214.5">D13</text>
<text x="119.9" y="217">D8</text>
<text x="120" y="219.6">A8</text>
<text x="151.1" y="219.6">B14</text>
<text x="151.1" y="217">C13</text>
<text x="119.9" y="222.1">B8</text>
<text x="119.9" y="224.7">C9</text>
<text x="119.9" y="227.2">D9</text>
<text x="151.1" y="227.2">C14</text>
<text x="151.1" y="224.7">D14</text>
<text x="151.2" y="222.1">A14</text>
</g>
<g font-size="1.3" fill="#725600">
<text x="155.5" y="53">CAM_GPIO1</text>
<text x="155.5" y="50.5">CAM_GPIO0</text>
<text x="161.2" y="58.1">SDA0</text>
<text x="161.2" y="55.6">SCL0</text>
</g>
<g font-size="1.3" fill="#c20000">
<text x="42.8" y="155.1">Caution!</text>
<text x="42.8" y="159.1">GPIO banks are actually not 3.3V</text>
<text x="42.8" y="161.2">tolerant. Use this option at your</text>
<text x="42.8" y="163.2">own risk.</text>
</g>
<g font-size="1" fill="#a90000">
<text x="76" y="35.9" transform="rotate(-90 76 35.9)">A9</text>
<text x="78.6" y="36" transform="rotate(-90 78.6 36)">E7</text>
<text x="81.1" y="35.9" transform="rotate(-90 81.1 35.9)">J9</text>
<text x="83.6" y="35.9" transform="rotate(-90 83.6 35.9)">A7</text>
<text x="64.3" y="39.2">H7</text>
<text x="64.3" y="41.7">H8</text>
<text x="86.2" y="36" transform="rotate(-90 86.2 36)">B3</text>
<text x="88.7" y="36" transform="rotate(-90 88.7 36)">C7</text>
<text x="91.3" y="36" transform="rotate(-90 91.3 36)">D3</text>
<text x="101.1" y="41.7">B9</text>
<text x="101.2" y="39.2">A8</text>
<text x="64.4" y="46.8">J7</text>
<text x="64.4" y="44.3">J8</text>
<text x="101.1" y="44.3">B8</text>
<text x="101.1" y="46.8">C9</text>
<text x="64.4" y="51.9">J2</text>
<text x="64.4" y="49.3">J3</text>
<text x="101.1" y="49.3">C8</text>
<text x="101.1" y="51.9">D9</text>
<text x="64.3" y="59.5">H1</text>
<text x="64.3" y="57">H2</text>
<text x="64.3" y="54.4">H3</text>
<text x="101.1" y="54.4">D8</text>
<text x="101.2" y="59.5">E1</text>
<text x="101.2" y="57">E9</text>
<text x="64.3" y="64.6">H9</text>
<text x="64.3" y="62">G3</text>
<text x="101.1" y="64.6">D1</text>
<text x="101.1" y="62">D2</text>
<text x="64.3" y="69.7">G1</text>
<text x="64.3" y="67.1">G2</text>
<text x="101.1" y="69.7">C1</text>
<text x="101.1" y="67.1">C2</text>
<text x="64.3" y="72.2">G7</text>
<text x="64.3" y="74.7">G8</text>
<text x="101.1" y="74.7">B1</text>
<text x="101.1" y="72.2">B2</text>
<text x="101.2" y="77.3">A2</text>
<text x="64.4" y="78.6">F2</text>
<text x="64.4" y="81.1">F3</text>
<text x="64.4" y="83.6">F8</text>
<text x="101.2" y="83.6">E8</text>
<text x="64.4" y="86.2">F7</text>
<text x="64.4" y="88.7">F9</text>
<text x="101.2" y="86.2">F1</text>
<text x="64.3" y="92.5">G9</text>
<text x="76" y="98.2" transform="rotate(-90 76 98.2)">A1</text>
<text x="78.6" y="98.2" transform="rotate(-90 78.6 98.2)">E3</text>
<text x="81.1" y="98.1" transform="rotate(-90 81.1 98.1)">J1</text>
<text x="83.6" y="98.2" transform="rotate(-90 83.6 98.2)">A3</text>
<text x="86.2" y="98.2" transform="rotate(-90 86.2 98.2)">B7</text>
<text x="88.7" y="98.2" transform="rotate(-90 88.7 98.2)">C3</text>
<text x="91.3" y="98.2" transform="rotate(-90 91.3 98.2)">D7</text>
</g>
<g font-size="1" fill="#006464">
<text x="68.3" y="40.1">A0</text>
<text x="77" y="41" transform="rotate(-90 77 41)">VDD</text>
<text x="79.5" y="41" transform="rotate(-90 79.5 41)">VDD</text>
<text x="82" y="41" transform="rotate(-90 82 41)">VDD</text>
<text x="96.1" y="40.1">DQ0</text>
<text x="68.3" y="42.7">A1</text>
<text x="68.3" y="47.8">A3</text>
<text x="68.3" y="45.2">A2</text>
<text x="84.6" y="42" transform="rotate(-90 84.6 42)">VDDQ</text>
<text x="87.1" y="42" transform="rotate(-90 87.1 42)">VDDQ</text>
<text x="89.7" y="42" transform="rotate(-90 89.7 42)">VDDQ</text>
<text x="92.2" y="42" transform="rotate(-90 92.2 42)">VDDQ</text>
<text x="96.1" y="45.2">DQ2</text>
<text x="96.1" y="42.7">DQ1</text>
<text x="96.1" y="47.8">DQ3</text>
<text x="68.3" y="52.8">A5</text>
<text x="68.3" y="50.3">A4</text>
<text x="96.1" y="50.3">DQ4</text>
<text x="96.1" y="52.8">DQ5</text>
<text x="68.3" y="57.9">A7</text>
<text x="68.3" y="55.4">A6</text>
<text x="96.1" y="55.4">DQ6</text>
<text x="96.1" y="57.9">DQ7</text>
<text x="68.3" y="63">A9</text>
<text x="68.3" y="60.5">A8</text>
<text x="68.3" y="65.5">A10</text>
<text x="95.1" y="65.5">DQ10</text>
<text x="96.1" y="63">DQ9</text>
<text x="96.1" y="60.5">DQ8</text>
<text x="68.3" y="70.6">A12</text>
<text x="68.3" y="68.1">A11</text>
<text x="95.1" y="70.6">DQ12</text>
<text x="95.1" y="68.1">DQ11</text>
<text x="68.3" y="73.2">BA0</text>
<text x="68.3" y="75.7">BA1</text>
<text x="95.1" y="75.7">DQ14</text>
<text x="95.1" y="73.2">DQ13</text>
<text x="68.3" y="79.5">CLK</text>
<text x="68.3" y="82">CKE</text>
<text x="95.1" y="78.2">DQ15</text>
<text x="68.3" y="87.1">CAS</text>
<text x="68.3" y="84.6">RAS</text>
<text x="68.3" y="89.7">WE</text>
<text x="94.8" y="87.1">DQMH</text>
<text x="95" y="84.6">DQML</text>
<text x="68.3" y="93.5">CS</text>
<text x="77" y="94.2" transform="rotate(-90 77 94.2)">VSS</text>
<text x="79.5" y="94.2" transform="rotate(-90 79.5 94.2)">VSS</text>
<text x="82" y="94.2" transform="rotate(-90 82 94.2)">VSS</text>
<text x="84.6" y="94.2" transform="rotate(-90 84.6 94.2)">VSSQ</text>
<text x="87.1" y="94.2" transform="rotate(-90 87.1 94.2)">VSSQ</text>
<text x="89.7" y="94.2" transform="rotate(-90 89.7 94.2)">VSSQ</text>
<text x="92.2" y="94.2" transform="rotate(-90 92.2 94.2)">VSSQ</text>
<text x="77" y="204.3" transform="rotate(-90 77 204.3)">0R</text>
<text x="87.1" y="204.7" transform="rotate(-90 87.1 204.7)">dnp</text>
</g>
</svg>
